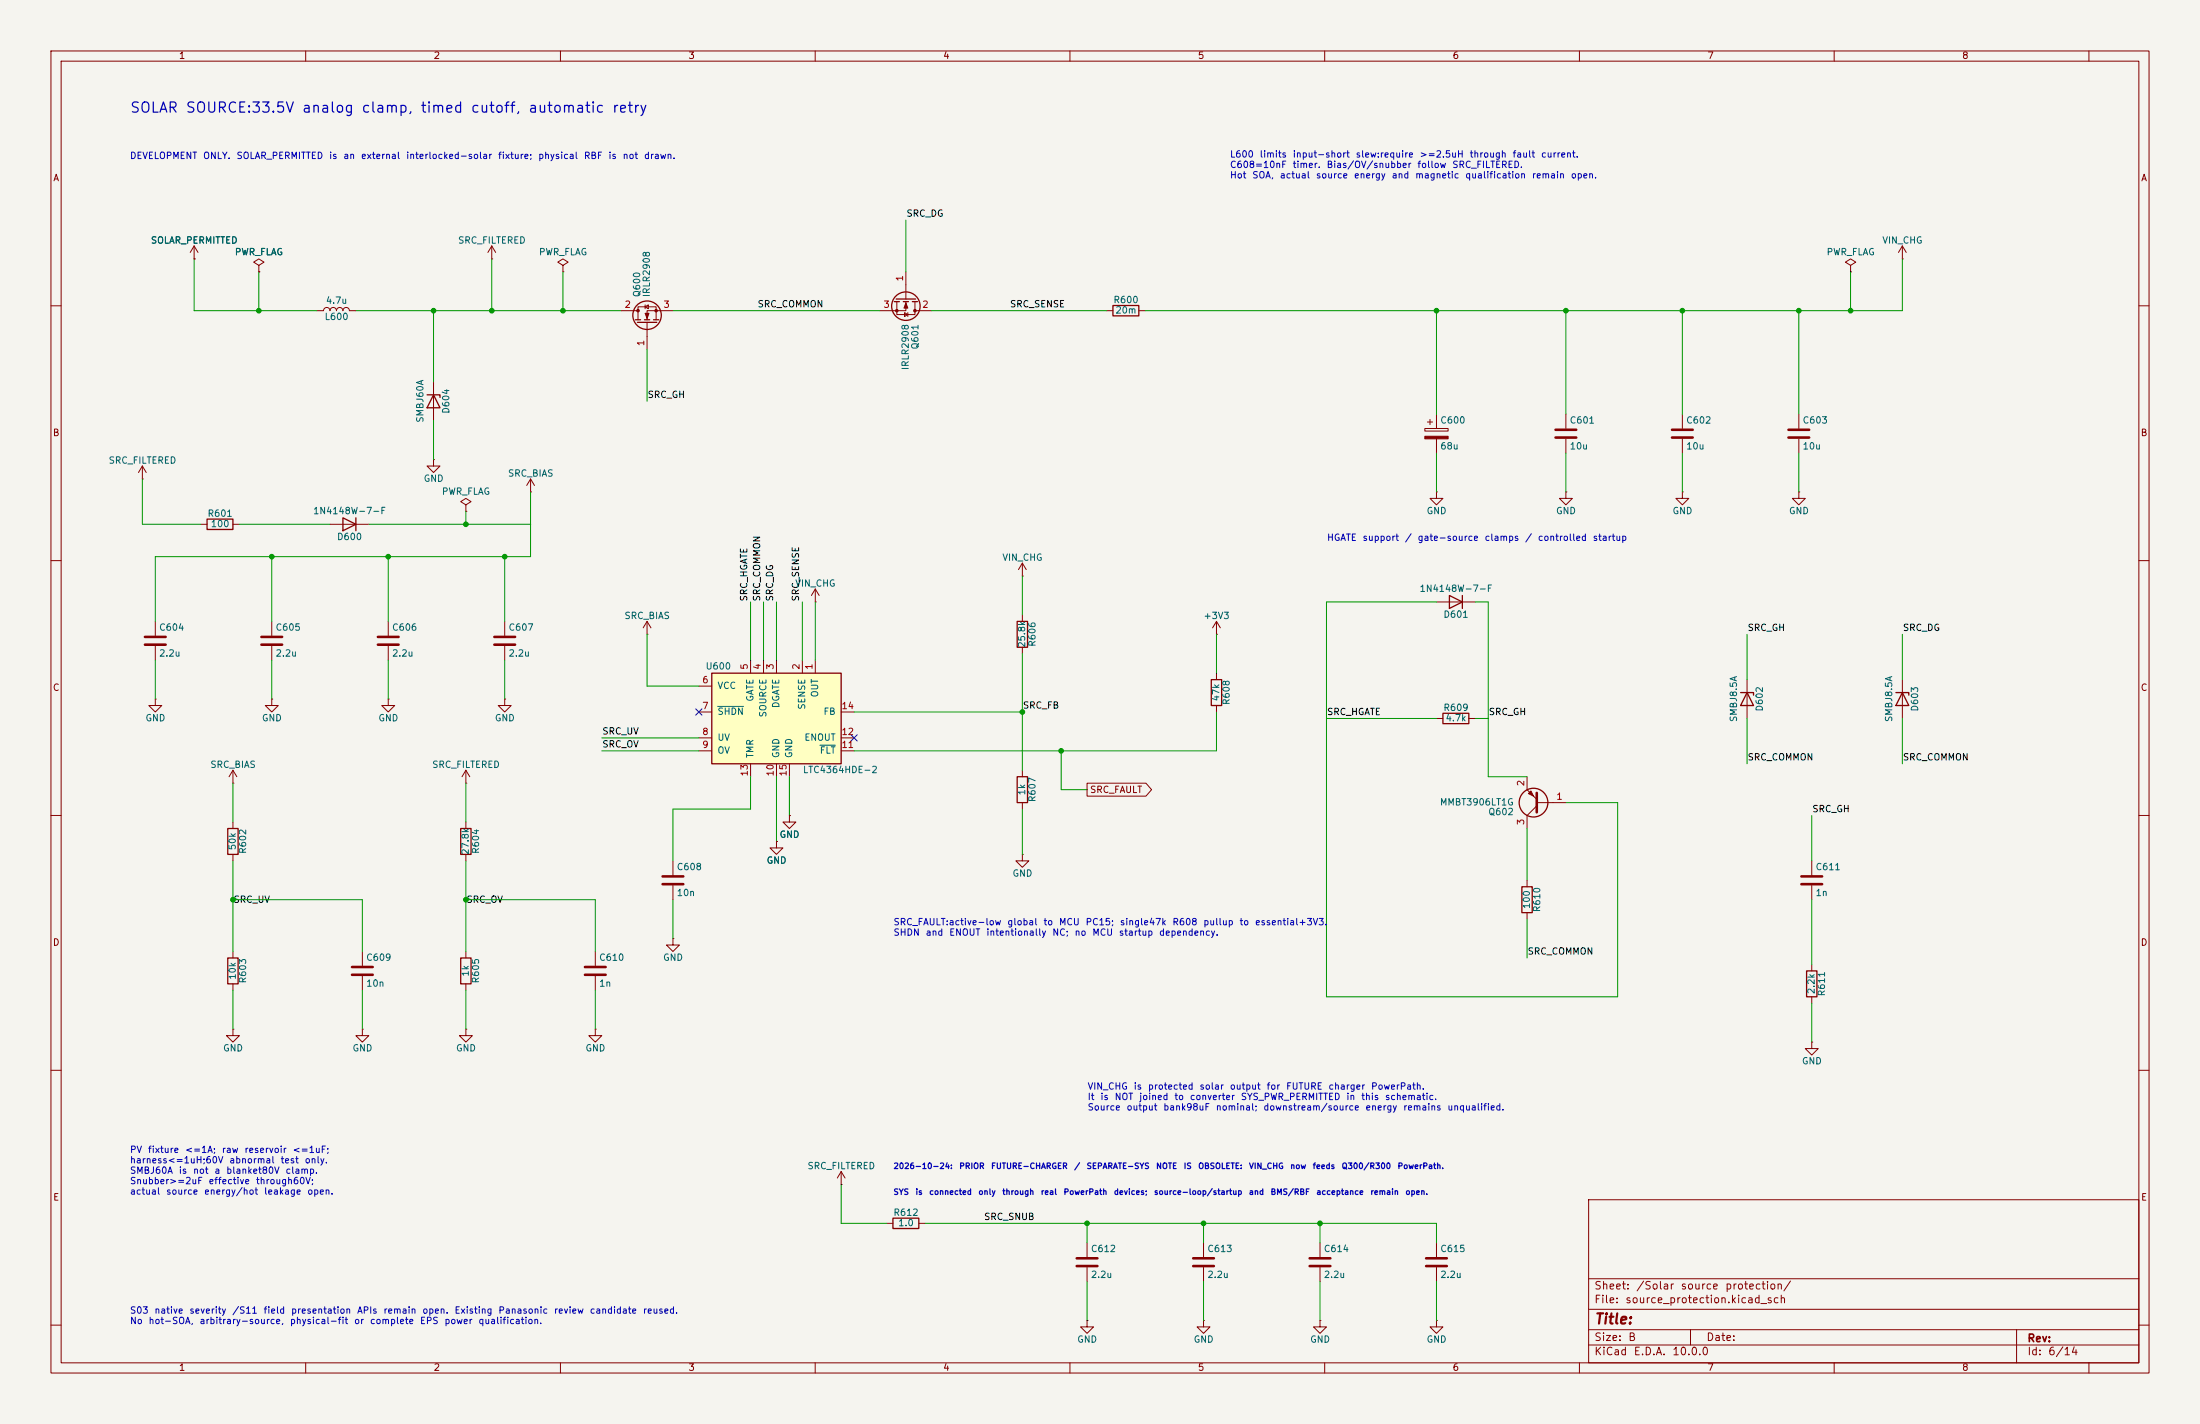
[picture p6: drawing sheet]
<svg xmlns="http://www.w3.org/2000/svg" width="432mm" height="279mm" viewBox="0 0 432 279" stroke-linecap="round" stroke-linejoin="round" font-family="sans-serif">
<path d="M0 0h431.8v279.4h-431.8z" fill="#f5f4ef" stroke="#f5f4ef" stroke-width=".2"/>
<g fill="none" stroke="#840000" stroke-width=".2">
<path d="M10 10h411.8v259.4h-411.8zM12 12h407.8v255.4h-407.8zM60 10v2M110 10v2M160 10v2M210 10v2M260 10v2M310 10v2M360 10v2M410 10v2M38.1 50.8h.1M38.1 48.3l-.8 1.2"/>
<path d="M38.1 48.3l.8 1.2M38.1 48.3v2.5M50.8 52.1l1-.7-1-.6-1 .6 1 .7v1.2M50.8 53.3h.1M96.5 50.8h.1M96.5 48.3l-.7 1.2M96.5 48.3l.8 1.2M96.5 48.3v2.5M110.5 52.1l1-.7-1-.6-1 .6 1 .7v1.2M110.5 53.3h.1M126.6 59.8v.8M363.2 52.1l1-.7-1-.6-1 .6 1 .7v1.2"/>
<path d="M363.2 53.3h.1M373.4 50.8h.1M373.4 48.3v2.5M373.4 48.3l-.8 1.2M373.4 48.3l.7 1.2M10 60h2M62.2 61l1.3-.1a.63 .63 0 0 1 .7-.6 .63 .63 0 0 1 .6 .7v-.1a.63 .63 0 0 1 .6-.6 .63 .63 0 0 1 .6 .7v-.1a.63 .63 0 0 1 .7-.6 .63 .63 0 0 1 .6 .7v-.1a.63 .63 0 0 1 .7-.6 .63 .63 0 0 1 .6 .7h1.2M85.1 74.9v7.7M121.9 61h3.3M125.2 62.7v-2.5h3.6v2.5M126.6 60.2l.7-.4v.8zM127 63.2v5.4"/>
<path d="M132.1 61h-5.1v1.7M419.8 60h2M27.9 94h.1M27.9 91.4l-.7 1.3M27.9 91.4l.8 1.3M27.9 91.4v2.6M85.1 90.2v1.2h1.3l-1.3 1.3-1.3-1.3h1.3M85.1 90.2h.1M91.4 99.1l1.1-.7-1.1-.6-1 .6 1 .7v1.2M104.1 96.5h.1M104.1 94l-.7 1.3M104.1 94l.8 1.3"/>
<path d="M104.1 94v2.5M279.7 84.1h4.5v.5h-4.5zM280.2 82.8h1M280.7 82.3v1M281.9 96.5v1.3h1.3l-1.3 1.3-1.2-1.3h1.2M281.9 96.5h.1M281.9 81.3v2.8M281.9 86.1v2.8M307.3 96.5v1.3h1.3l-1.3 1.3-1.2-1.3h1.2M307.3 96.5h.1M307.3 81.3v2.8M307.3 86.1v2.8"/>
<path d="M330.2 96.5v1.3h1.3l-1.3 1.3-1.3-1.3h1.3M330.2 96.5h.1M330.2 81.3v2.8M330.2 86.1v2.8M353.1 96.5v1.3h1.2l-1.2 1.3-1.3-1.3h1.3M353.1 96.5h.1M353.1 81.3v2.8M353.1 86.1v2.8M10 110h2M39.4 102.9h1.2M45.7 102.9h1.3M64.8 102.9h7.6"/>
<path d="M91.4 100.3h.1M160 118.1h.1M160 115.6v2.5M160 115.6l-.7 1.2M160 115.6l.8 1.2M200.7 113h.1M200.7 110.5v2.5M200.7 110.5l-.8 1.3M200.7 110.5l.7 1.3M281.9 118.1h7.7M419.8 110h2M30.5 137.2v1.2h1.2l-1.2 1.3-1.3-1.3h1.3"/>
<path d="M30.5 137.2h.1M30.5 121.9v2.8M30.5 126.7v2.8M53.3 137.2v1.2h1.3l-1.3 1.3-1.2-1.3h1.2M53.3 137.2h.1M53.3 121.9v2.8M53.3 126.7v2.8M76.2 137.2v1.2h1.3l-1.3 1.3-1.3-1.3h1.3M76.2 137.2h.1M76.2 121.9v2.8M76.2 126.7v2.8M99.1 137.2v1.2h1.2l-1.2 1.3-1.3-1.3h1.3"/>
<path d="M99.1 137.2h.1M99.1 121.9v2.8M99.1 126.7v2.8M200.7 120.7v1.2M200.7 127v1.3M238.8 124.5h.1M238.8 121.9l-.8 1.3M238.8 121.9l.7 1.3M238.8 121.9v2.6M238.8 132.1v1.3M238.8 138.4v1.3M342.9 133.4v7.6"/>
<path d="M373.4 133.4v7.6M10 160h2M45.7 153.7h.1M45.7 151.1l-.7 1.3M45.7 151.1l.8 1.3M45.7 151.1v2.6M91.4 153.7h.1M91.4 151.1v2.6M91.4 151.1l-.7 1.3M91.4 151.1l.8 1.3M200.7 151.1v1.3M200.7 157.5v1.3"/>
<path d="M281.9 141h1.3M288.3 141h1.3M299.7 152.4v2.5l1.9 1.9M301.6 157.5h5.7M301.6 158.1l-1.9 1.9v2.6M419.8 160h2M45.7 161.3v1.3M45.7 167.6v1.3M91.4 161.3v1.3M91.4 167.6v1.3M132.1 168.9v2.8M132.1 173.7v2.8"/>
<path d="M152.4 165.1v1.3h1.3l-1.3 1.2-1.3-1.2h1.3M152.4 165.1h.1M154.9 160v1.3h1.3l-1.3 1.3-1.2-1.3h1.2M154.9 160h.1M200.7 167.6v1.3h1.2l-1.2 1.3-1.3-1.3h1.3M200.7 167.6h.1M299.7 172.7v1.3M299.7 179.1v1.2M355.6 168.9v2.8M355.6 173.7v2.8M45.7 186.7v1.3M45.7 193v1.3"/>
<path d="M71.1 186.7v2.8M71.1 191.5v2.8M91.4 186.7v1.3M91.4 193v1.3M116.8 186.7v2.8M116.8 191.5v2.8M132.1 184.2v1.2h1.2l-1.2 1.3-1.3-1.3h1.3M132.1 184.2h.1M355.6 189.2v1.3M355.6 195.6v1.3M10 210h2M45.7 201.9v1.3h1.3l-1.3 1.3-1.3-1.3h1.3"/>
<path d="M45.7 201.9h.1M71.1 201.9v1.3h1.3l-1.3 1.3-1.3-1.3h1.3M71.1 201.9h.1M91.4 201.9v1.3h1.3l-1.3 1.3-1.2-1.3h1.2M91.4 201.9h.1M116.8 201.9v1.3h1.3l-1.3 1.3-1.2-1.3h1.2M116.8 201.9h.1M355.6 204.5v1.2h1.3l-1.3 1.3-1.3-1.3h1.3M355.6 204.5h.1M419.8 210h2M165.1 232.4h.1M165.1 229.9l-.8 1.2"/>
<path d="M165.1 229.9l.8 1.2M165.1 229.9v2.5M311.8 235.4h108v32h-108zM10 260h2M174 240h1.3M180.3 240h1.3M213.4 259.1v1.3h1.2l-1.2 1.2-1.3-1.2h1.3M213.4 259.1h.1M213.4 243.8v2.8M213.4 248.7v2.8M236.2 259.1v1.3h1.3l-1.3 1.2-1.3-1.2h1.3M236.2 259.1h.1"/>
<path d="M236.2 243.8v2.8M236.2 248.7v2.8M259.1 259.1v1.3h1.2l-1.2 1.2-1.3-1.2h1.3M259.1 259.1h.1M259.1 243.8v2.8M259.1 248.7v2.8M281.9 259.1v1.3h1.3l-1.3 1.2-1.2-1.2h1.2M281.9 259.1h.1M281.9 243.8v2.8M281.9 248.7v2.8M311.8 256.9h108M311.8 250.9h108"/>
<path d="M419.8 260h2M60 267.4v2M110 267.4v2M160 267.4v2M210 267.4v2M260 267.4v2M310 267.4v2M311.8 263.9h108M311.8 260.9h108M331.8 260.9v3M360 267.4v2M395.8 260.9v6.5"/>
<path d="M410 267.4v2"/>
</g>
<g fill="none" stroke="#840000" stroke-width=".25">
<path d="M83.8 77.5h2.6v.5M85.1 77.5l1.3 2.5h-2.6zM124.7 62.7h1M125.1 63.2h3.8M126.5 62.7h1M128.3 62.7h1M40.6 101.9h5.1v2h-5.1zM67.3 101.6l2.5 1.3-2.5 1.2zM69.8 101.6v2.5M284.5 116.8l2.5 1.3-2.5 1.3zM287 116.8v2.6M199.6 121.9h2.1v5.1h-2.1z"/>
<path d="M237.7 133.4h2.1v5h-2.1zM283.2 140h5.1v2h-5.1zM341.6 135.9h2.6v.5M342.9 135.9l1.3 2.5h-2.6zM372.1 135.9h2.5v.5M373.4 135.9l1.2 2.5h-2.5zM199.6 152.4h2.1v5.1h-2.1zM44.7 162.6h2v5h-2zM90.4 162.6h2.1v5h-2.1zM298.7 174h2v5.1h-2zM44.7 188h2v5h-2zM90.4 188h2.1v5h-2.1z"/>
<path d="M354.6 190.5h2v5.1h-2zM175.3 239h5v2h-5z"/>
<circle cx="127" cy="61.8" r="2.79"/>
<circle cx="301" cy="157.5" r="2.82"/>
</g>
<g fill="none" stroke="#840000" stroke-width=".51">
<path d="M305.3 84.3h4.1M305.3 85.9h4.1M328.2 84.3h4M328.2 85.9h4M351 84.3h4.1M351 85.9h4.1M28.4 125h4.1M28.4 126.5h4.1M51.3 125h4.1M51.3 126.5h4.1M74.2 125h4M74.2 126.5h4"/>
<path d="M97 125h4.1M97 126.5h4.1M301.6 155.6v3.8M130 172h4.1M130 173.5h4.1M353.6 172h4M353.6 173.5h4M69.1 189.7h4.1M69.1 191.3h4.1M114.8 189.7h4.1M114.8 191.3h4.1M211.3 246.9h4.1"/>
<path d="M211.3 248.4h4.1M234.2 246.9h4.1M234.2 248.4h4.1M257 246.9h4.1M257 248.4h4.1M279.9 246.9h4.1M279.9 248.4h4.1"/>
</g>
<g fill="#840000" stroke="#840000" stroke-width=".2">
<path d="M300 155.7l.5-.5 .5 1z"/>
<path d="M279.7 85.6h4.5v.5h-4.5z"/>
<path d="M126.6 61.5h.8l-.4 1z"/>
<circle cx="125.2" cy="61" r=".25"/>
<circle cx="128.8" cy="61" r=".25"/>
</g>
<path d="M139.7 132.1h25.4v17.8h-25.4z" fill="#ffffc2"/>
<g fill="none" stroke="#840000" stroke-width=".25">
<path d="M175.5 59.2h1M175.9 58.7h3.8M177.3 59.2h1M179.1 59.2h1M218.4 59.9h5.1v2.1h-5.1zM139.7 132.1h25.4v17.8h-25.4z"/>
<circle cx="177.8" cy="60.1" r="2.79"/>
</g>
<g fill="none" stroke="#840000" stroke-width=".2">
<path d="M38.1 50.8h.1M50.8 53.3h.1M176 59.2v2.5h3.6v-2.5M177.8 59.2v1.8h-5.1M177.8 53.3v5.4M177.5 61.3l.7 .4-.7 .4zM178.2 61.3v.8M179.6 61h3.3M217.2 61h1.2M223.5 61h1.3M127 124.5h.1M127 121.9l-.8 1.3"/>
<path d="M127 121.9l.8 1.3M127 121.9v2.6M137.2 134.6h2.5M137.2 139.7h2.5M147.3 129.5v2.6M149.9 129.5v2.6M152.4 129.5v2.6M157.5 129.5v2.6M160 129.5v2.6M165.1 139.7h2.5M137.2 144.8h2.5M137.2 147.3h2.5"/>
<path d="M147.3 149.9v2.5M152.4 149.9v2.5M154.9 149.9v2.5M165.1 144.8h2.5M165.1 147.3h2.5M213.4 153.7h11.5l1.1 1.2-1.1 1.3h-11.5zM152.4 165.1h.1M154.9 160h.1"/>
</g>
<path d="M140.8 138.6h5.1M160.9 146.2h3.1" fill="none" stroke="#006464" stroke-width=".2"/>
<g fill="#840000" stroke="#840000" stroke-width=".2">
<path d="M177.8 59.4l.4 1.1h-.8z"/>
<circle cx="179.6" cy="61" r=".25"/>
<circle cx="176" cy="61" r=".25"/>
</g>
<g fill="none" stroke="#009600" stroke-width=".2">
<path d="M38.1 50.8v10.2h24.1M50.8 53.3v7.7M96.5 50.8v10.2M110.5 53.3v7.7M177.8 43.2v10.1M363.2 53.3v7.7M373.4 50.8v10.2h-148.6M69.8 61h52.1M85.1 61v13.9M127 68.6v10.1M132.1 61h40.6M182.9 61h34.3"/>
<path d="M281.9 61v20.3M307.3 61v20.3M330.2 61v20.3M353.1 61v20.3M27.9 94v8.9h11.5M85.1 82.6v7.6M104.1 96.5v12.7h-73.6v12.7M281.9 88.9v7.6M307.3 88.9v7.6M330.2 88.9v7.6M353.1 88.9v7.6M47 102.9h17.8"/>
<path d="M53.3 109.2v12.7M72.4 102.9h31.7M76.2 109.2v12.7M91.4 100.3v2.6M99.1 109.2v12.7M147.3 118.1v11.4M149.9 118.1v11.4M152.4 118.1v11.4M157.5 118.1v11.4M160 118.1v11.4M200.7 113v7.7M281.9 118.1h-21.6v77.5h57.2v-38.1h-10.2"/>
<path d="M289.6 118.1h2.5v34.3h7.6M30.5 129.5v7.7M53.3 129.5v7.7M76.2 129.5v7.7M99.1 129.5v7.7M127 124.5v10.1h10.2M167.6 139.7h33.1M200.7 128.3v22.8M238.8 124.5v7.6M238.8 139.7v7.6h-71.2M342.9 124.5v8.9M373.4 124.5v8.9"/>
<path d="M45.7 153.7v7.6M91.4 153.7v7.6M118.1 147.3h19.1M118.1 144.8h19.1M147.3 152.4v6.4h-15.2v10.1M152.4 152.4v12.7M154.9 152.4v7.6M200.7 158.8v8.8M208.3 147.3v7.6h5.1M260.3 141h21.6M289.6 141h2.5M342.9 141v8.9"/>
<path d="M373.4 141v8.9M45.7 168.9v17.8M45.7 176.5h25.4v10.2M91.4 176.5h25.4v10.2M91.4 168.9v17.8M132.1 176.5v7.7M299.7 162.6v10.1M355.6 160v8.9M355.6 176.5v12.7M45.7 194.3v7.6M71.1 194.3v7.6M91.4 194.3v7.6"/>
<path d="M116.8 194.3v7.6M299.7 180.3v7.7M355.6 196.9v7.6M165.1 232.4v7.6h8.9M181.6 240h100.3v3.8M213.4 240v3.8M213.4 251.5v7.6M236.2 240v3.8M236.2 251.5v7.6M259.1 240v3.8M259.1 251.5v7.6M281.9 251.5v7.6"/>
</g>
<path d="M136.6 139.1l1.2 1.2M137.8 139.1l-1.2 1.2M167 144.2l1.2 1.2M168.2 144.2l-1.2 1.2" fill="none" stroke="#000084" stroke-width=".2"/>
<g fill="#009600" stroke="#009600" stroke-width=".2">
<circle cx="45.7" cy="176.5" r=".46"/>
<circle cx="53.3" cy="109.2" r=".46"/>
<circle cx="76.2" cy="109.2" r=".46"/>
<circle cx="99.1" cy="109.2" r=".46"/>
<circle cx="96.5" cy="61" r=".46"/>
<circle cx="110.5" cy="61" r=".46"/>
<circle cx="200.7" cy="139.7" r=".46"/>
<circle cx="91.4" cy="176.5" r=".46"/>
<circle cx="213.4" cy="240" r=".46"/>
<circle cx="236.2" cy="240" r=".46"/>
<circle cx="259.1" cy="240" r=".46"/>
<circle cx="208.3" cy="147.3" r=".46"/>
<circle cx="307.3" cy="61" r=".46"/>
<circle cx="281.9" cy="61" r=".46"/>
<circle cx="330.2" cy="61" r=".46"/>
<circle cx="353.1" cy="61" r=".46"/>
<circle cx="363.2" cy="61" r=".46"/>
<circle cx="85.1" cy="61" r=".46"/>
<circle cx="50.8" cy="61" r=".46"/>
<circle cx="91.4" cy="102.9" r=".46"/>
</g>
<g font-size="2" fill="#0000c2">
<text x="25.4" y="22.6">SOLAR</text>
<text x="36.3" y="22.6">SOURCE:33.5V</text>
<text x="59.1" y="22.6">analog</text>
<text x="70.8" y="22.6">clamp,</text>
<text x="82.4" y="22.6">timed</text>
<text x="92.3" y="22.6">cutoff,</text>
<text x="103.6" y="22.6">automatic</text>
<text x="120" y="22.6">retry</text>
</g>
<text font-size="2" fill="#840000" x="312.8" y="260.3">Title:</text>
<g font-size="1.5" fill="#840000">
<text x="312.8" y="256.1">File:</text>
<text x="312.8" y="253.4">Sheet:</text>
<text x="318.9" y="256.1">source_protection.kicad_sch</text>
<text x="321" y="253.4">/Solar</text>
<text x="329.8" y="253.4">source</text>
<text x="338.5" y="253.4">protection/</text>
<text x="312.8" y="263.5">Size:</text>
<text x="319.5" y="263.5">B</text>
<text x="334.8" y="263.5">Date:</text>
<text x="397.8" y="263.7">Rev:</text>
<text x="312.8" y="266.3">KiCad</text>
<text x="320.5" y="266.3">E.D.A.</text>
<text x="328.1" y="266.3">10.0.0</text>
<text x="397.8" y="266.3">Id:</text>
<text x="401.9" y="266.3">6/14</text>
</g>
<g font-size="1.3" fill="#840000">
<text x="35" y="11.9">1</text>
<text x="85" y="11.9">2</text>
<text x="135" y="11.9">3</text>
<text x="185" y="11.9">4</text>
<text x="235" y="11.9">5</text>
<text x="285" y="11.9">6</text>
<text x="335" y="11.9">7</text>
<text x="385" y="11.9">8</text>
<text x="10.3" y="35.9">A</text>
<text x="420.1" y="35.9">A</text>
<text x="10.3" y="85.9">B</text>
<text x="420.1" y="85.9">B</text>
<text x="10.3" y="135.9">C</text>
<text x="420.1" y="135.9">C</text>
<text x="213.8" y="155.9">SRC_FAULT</text>
<text x="10.3" y="185.9">D</text>
<text x="420.1" y="185.9">D</text>
<text x="10.3" y="235.9">E</text>
<text x="420.1" y="235.9">E</text>
<text x="35" y="269.3">1</text>
<text x="85" y="269.3">2</text>
<text x="135" y="269.3">3</text>
<text x="185" y="269.3">4</text>
<text x="235" y="269.3">5</text>
<text x="285" y="269.3">6</text>
<text x="335" y="269.3">7</text>
<text x="385" y="269.3">8</text>
</g>
<g font-size="1.3" fill="#0000c2">
<text x="25.4" y="31.5">DEVELOPMENT</text>
<text x="39.8" y="31.5">ONLY.</text>
<text x="46.3" y="31.5">SOLAR_PERMITTED</text>
<text x="64.5" y="31.5">is</text>
<text x="67.3" y="31.5">an</text>
<text x="70.7" y="31.5">external</text>
<text x="79.6" y="31.5">interlocked-solar</text>
<text x="97.6" y="31.5">fixture;</text>
<text x="105.5" y="31.5">physical</text>
<text x="114.5" y="31.5">RBF</text>
<text x="119.3" y="31.5">is</text>
<text x="122.1" y="31.5">not</text>
<text x="126.3" y="31.5">drawn.</text>
<text x="241.3" y="31.2">L600</text>
<text x="241.3" y="33.3">C608=10nF</text>
<text x="241.3" y="35.3">Hot</text>
<text x="245.7" y="35.3">SOA,</text>
<text x="247.1" y="31.2">limits</text>
<text x="251.1" y="35.3">actual</text>
<text x="253.6" y="33.3">timer.</text>
<text x="253.6" y="31.2">input-short</text>
<text x="258.2" y="35.3">source</text>
<text x="260.3" y="33.3">Bias/OV/snubber</text>
<text x="265.6" y="35.3">energy</text>
<text x="266" y="31.2">slew:require</text>
<text x="273" y="35.3">and</text>
<text x="277.7" y="35.3">magnetic</text>
<text x="278.1" y="33.3">follow</text>
<text x="278.5" y="31.2">&gt;=2.5uH</text>
<text x="284.9" y="33.3">SRC_FILTERED.</text>
<text x="287.5" y="35.3">qualification</text>
<text x="288.3" y="31.2">through</text>
<text x="296.8" y="31.2">fault</text>
<text x="300.6" y="35.3">remain</text>
<text x="302.4" y="31.2">current.</text>
<text x="308.2" y="35.3">open.</text>
<text x="260.3" y="106.4">HGATE</text>
<text x="267.3" y="106.4">support</text>
<text x="275.6" y="106.4">/</text>
<text x="278.1" y="106.4">gate-source</text>
<text x="291.3" y="106.4">clamps</text>
<text x="299.2" y="106.4">/</text>
<text x="301.7" y="106.4">controlled</text>
<text x="312.5" y="106.4">startup</text>
<text x="175.3" y="181.9">SRC_FAULT:active-low</text>
<text x="175.3" y="183.9">SHDN</text>
<text x="181.6" y="183.9">and</text>
<text x="186.2" y="183.9">ENOUT</text>
<text x="193.5" y="183.9">intentionally</text>
<text x="197.6" y="181.9">global</text>
<text x="204.7" y="181.9">to</text>
<text x="206.4" y="183.9">NC;</text>
<text x="207.7" y="181.9">MCU</text>
<text x="210.8" y="183.9">no</text>
<text x="213" y="181.9">PC15;</text>
<text x="214.3" y="183.9">MCU</text>
<text x="219.5" y="183.9">startup</text>
<text x="219.7" y="181.9">single47k</text>
<text x="227.4" y="183.9">dependency.</text>
<text x="230" y="181.9">R608</text>
<text x="236.1" y="181.9">pullup</text>
<text x="243.2" y="181.9">to</text>
<text x="246.2" y="181.9">essential+3V3.</text>
<text x="213.4" y="214.1">VIN_CHG</text>
<text x="222.4" y="214.1">is</text>
<text x="225.2" y="214.1">protected</text>
<text x="235.3" y="214.1">solar</text>
<text x="241.3" y="214.1">output</text>
<text x="248.5" y="214.1">for</text>
<text x="252.3" y="214.1">FUTURE</text>
<text x="260.6" y="214.1">charger</text>
<text x="269" y="214.1">PowerPath.</text>
<text x="213.4" y="216.1">It</text>
<text x="213.4" y="218.2">Source</text>
<text x="215.9" y="216.1">is</text>
<text x="218.7" y="216.1">NOT</text>
<text x="221" y="218.2">output</text>
<text x="223.5" y="216.1">joined</text>
<text x="228.2" y="218.2">bank98uF</text>
<text x="230.4" y="216.1">to</text>
<text x="233.4" y="216.1">converter</text>
<text x="238.5" y="218.2">nominal;</text>
<text x="243.4" y="216.1">SYS_PWR_PERMITTED</text>
<text x="247.9" y="218.2">downstream/source</text>
<text x="264.1" y="216.1">in</text>
<text x="267.1" y="216.1">this</text>
<text x="267.9" y="218.2">energy</text>
<text x="271.7" y="216.1">schematic.</text>
<text x="275.3" y="218.2">remains</text>
<text x="284" y="218.2">unqualified.</text>
<text x="25.4" y="226.5">PV</text>
<text x="28.9" y="226.5">fixture</text>
<text x="36.2" y="226.5">&lt;=1A;</text>
<text x="43.4" y="226.5">raw</text>
<text x="47.9" y="226.5">reservoir</text>
<text x="57.3" y="226.5">&lt;=1uF;</text>
<text x="25.4" y="228.6">harness&lt;=1uH;60V</text>
<text x="25.4" y="230.6">SMBJ60A</text>
<text x="25.4" y="232.7">Snubber&gt;=2uF</text>
<text x="35" y="230.6">is</text>
<text x="37.8" y="230.6">not</text>
<text x="40.8" y="232.7">effective</text>
<text x="42" y="230.6">a</text>
<text x="44.3" y="230.6">blanket80V</text>
<text x="44.9" y="228.6">abnormal</text>
<text x="50.1" y="232.7">through60V;</text>
<text x="55" y="228.6">test</text>
<text x="55.9" y="230.6">clamp.</text>
<text x="59.7" y="228.6">only.</text>
<text x="25.4" y="234.7">actual</text>
<text x="32.5" y="234.7">source</text>
<text x="40" y="234.7">energy/hot</text>
<text x="51.7" y="234.7">leakage</text>
<text x="60.2" y="234.7">open.</text>
<text x="25.4" y="258.1">S03</text>
<text x="25.4" y="260.1">No</text>
<text x="29.1" y="260.1">hot-SOA,</text>
<text x="30.2" y="258.1">native</text>
<text x="37.1" y="258.1">severity</text>
<text x="39.1" y="260.1">arbitrary-source,</text>
<text x="45.5" y="258.1">/S11</text>
<text x="51.6" y="258.1">field</text>
<text x="56.8" y="260.1">physical-fit</text>
<text x="57" y="258.1">presentation</text>
<text x="69.4" y="260.1">or</text>
<text x="70" y="258.1">APIs</text>
<text x="72.5" y="260.1">complete</text>
<text x="75.1" y="258.1">remain</text>
<text x="82.3" y="260.1">EPS</text>
<text x="82.8" y="258.1">open.</text>
<text x="87.1" y="260.1">power</text>
<text x="89.1" y="258.1">Existing</text>
<text x="93.8" y="260.1">qualification.</text>
<text x="97.7" y="258.1">Panasonic</text>
<text x="108.6" y="258.1">review</text>
<text x="115.6" y="258.1">candidate</text>
<text x="126.1" y="258.1">reused.</text>
</g>
<g font-size="1.3" fill="#0f0f0f">
<text x="177.8" y="42.8">SRC_DG</text>
<text x="148.6" y="60.6">SRC_COMMON</text>
<text x="198.1" y="60.6">SRC_SENSE</text>
<text x="127" y="78.4">SRC_GH</text>
<text x="147" y="118.1" transform="rotate(-90 147 118.1)">SRC_HGATE</text>
<text x="149.5" y="118.1" transform="rotate(-90 149.5 118.1)">SRC_COMMON</text>
<text x="152.1" y="118.1" transform="rotate(-90 152.1 118.1)">SRC_DG</text>
<text x="157.1" y="118.1" transform="rotate(-90 157.1 118.1)">SRC_SENSE</text>
<text x="342.9" y="124.1">SRC_GH</text>
<text x="373.4" y="124.1">SRC_DG</text>
<text x="200.7" y="139.4">SRC_FB</text>
<text x="260.3" y="140.6">SRC_HGATE</text>
<text x="292.1" y="140.6">SRC_GH</text>
<text x="118.1" y="144.4">SRC_UV</text>
<text x="118.1" y="147">SRC_OV</text>
<text x="342.9" y="149.5">SRC_COMMON</text>
<text x="373.4" y="149.5">SRC_COMMON</text>
<text x="355.6" y="159.7">SRC_GH</text>
<text x="45.7" y="177.5">SRC_UV</text>
<text x="91.4" y="177.5">SRC_OV</text>
<text x="299.7" y="187.6">SRC_COMMON</text>
<text x="193" y="239.7">SRC_SNUB</text>
</g>
<g font-size="1.3" fill="#006464">
<text x="29.5" y="48.1">SOLAR_PERMITTED</text>
<text x="46" y="50.4">PWR_FLAG</text>
<text x="89.8" y="48.1">SRC_FILTERED</text>
<text x="105.7" y="50.4">PWR_FLAG</text>
<text x="358.4" y="50.4">PWR_FLAG</text>
<text x="369.3" y="48.1">VIN_CHG</text>
<text x="63.9" y="59.9">4.7u</text>
<text x="126" y="58.4" transform="rotate(-90 126 58.4)">Q600</text>
<text x="127.9" y="58.4" transform="rotate(-90 127.9 58.4)">IRLR2908</text>
<text x="218.4" y="59.8">R600</text>
<text x="63.6" y="63.1">L600</text>
<text x="218.8" y="61.8">20m</text>
<text x="180.6" y="68.7" transform="rotate(-90 180.6 68.7)">Q601</text>
<text x="178.7" y="72.7" transform="rotate(-90 178.7 72.7)">IRLR2908</text>
<text x="83.4" y="83" transform="rotate(-90 83.4 83)">SMBJ60A</text>
<text x="88.5" y="81.3" transform="rotate(-90 88.5 81.3)">D604</text>
<text x="282.6" y="83.4">C600</text>
<text x="308" y="83.4">C601</text>
<text x="330.8" y="83.4">C602</text>
<text x="353.7" y="83.4">C603</text>
<text x="282.6" y="88.5">68u</text>
<text x="308" y="88.5">10u</text>
<text x="330.8" y="88.5">10u</text>
<text x="353.7" y="88.5">10u</text>
<text x="21.2" y="91.3">SRC_FILTERED</text>
<text x="83.1" y="94.8">GND</text>
<text x="99.6" y="93.8">SRC_BIAS</text>
<text x="40.6" y="101.7">R601</text>
<text x="61.3" y="101.2">1N4148W-7-F</text>
<text x="86.6" y="97.4">PWR_FLAG</text>
<text x="279.9" y="101.2">GND</text>
<text x="305.3" y="101.2">GND</text>
<text x="328.2" y="101.2">GND</text>
<text x="351" y="101.2">GND</text>
<text x="41.3" y="103.7">100</text>
<text x="66" y="106.3">D600</text>
<text x="196.6" y="110.3">VIN_CHG</text>
<text x="156" y="115.4">VIN_CHG</text>
<text x="278.5" y="116.4">1N4148W-7-F</text>
<text x="31.1" y="124.1">C604</text>
<text x="54" y="124.1">C605</text>
<text x="76.8" y="124.1">C606</text>
<text x="99.7" y="124.1">C607</text>
<text x="122.5" y="121.8">SRC_BIAS</text>
<text x="236.1" y="121.8">+3V3</text>
<text x="283.2" y="121.5">D601</text>
<text x="31.1" y="129.1">2.2u</text>
<text x="54" y="129.1">2.2u</text>
<text x="76.8" y="129.1">2.2u</text>
<text x="99.7" y="129.1">2.2u</text>
<text x="138.4" y="131.7">U600</text>
<text x="201.5" y="127.2" transform="rotate(-90 201.5 127.2)">25.8k</text>
<text x="203.6" y="127" transform="rotate(-90 203.6 127)">R606</text>
<text x="140.7" y="135.5">VCC</text>
<text x="148.2" y="137.8" transform="rotate(-90 148.2 137.8)">GATE</text>
<text x="160.9" y="136.9" transform="rotate(-90 160.9 136.9)">OUT</text>
<text x="239.6" y="137.7" transform="rotate(-90 239.6 137.7)">47k</text>
<text x="28.4" y="141.8">GND</text>
<text x="51.3" y="141.8">GND</text>
<text x="74.2" y="141.8">GND</text>
<text x="97" y="141.8">GND</text>
<text x="140.7" y="140.6">SHDN</text>
<text x="150.7" y="140.9" transform="rotate(-90 150.7 140.9)">SOURCE</text>
<text x="153.3" y="139" transform="rotate(-90 153.3 139)">DGATE</text>
<text x="158.3" y="139.3" transform="rotate(-90 158.3 139.3)">SENSE</text>
<text x="161.5" y="140.6">FB</text>
<text x="241.7" y="138.4" transform="rotate(-90 241.7 138.4)">R608</text>
<text x="283.2" y="139.8">R609</text>
<text x="283.6" y="141.8">4.7k</text>
<text x="341.2" y="141.8" transform="rotate(-90 341.2 141.8)">SMBJ8.5A</text>
<text x="346.3" y="139.7" transform="rotate(-90 346.3 139.7)">D602</text>
<text x="371.7" y="141.8" transform="rotate(-90 371.7 141.8)">SMBJ8.5A</text>
<text x="376.8" y="139.7" transform="rotate(-90 376.8 139.7)">D603</text>
<text x="140.7" y="145.6">UV</text>
<text x="140.7" y="148.2">OV</text>
<text x="148.2" y="148.8" transform="rotate(-90 148.2 148.8)">TMR</text>
<text x="153.3" y="148.8" transform="rotate(-90 153.3 148.8)">GND</text>
<text x="155.8" y="148.8" transform="rotate(-90 155.8 148.8)">GND</text>
<text x="157.8" y="145.6">ENOUT</text>
<text x="160.8" y="148.2">FLT</text>
<text x="41.2" y="151">SRC_BIAS</text>
<text x="84.7" y="151">SRC_FILTERED</text>
<text x="157.5" y="152">LTC4364HDE-2</text>
<text x="201.5" y="156.2" transform="rotate(-90 201.5 156.2)">1k</text>
<text x="203.6" y="157.5" transform="rotate(-90 203.6 157.5)">R607</text>
<text x="282.5" y="158.3">MMBT3906LT1G</text>
<text x="292" y="160.2">Q602</text>
<text x="46.6" y="166.9" transform="rotate(-90 46.6 166.9)">50k</text>
<text x="48.6" y="167.7" transform="rotate(-90 48.6 167.7)">R602</text>
<text x="92.3" y="167.8" transform="rotate(-90 92.3 167.8)">27.8k</text>
<text x="94.3" y="167.7" transform="rotate(-90 94.3 167.7)">R604</text>
<text x="152.9" y="164.7">GND</text>
<text x="132.7" y="171">C608</text>
<text x="150.4" y="169.8">GND</text>
<text x="198.6" y="172.3">GND</text>
<text x="356.2" y="171">C611</text>
<text x="132.7" y="176.1">10n</text>
<text x="300.6" y="178.4" transform="rotate(-90 300.6 178.4)">100</text>
<text x="302.6" y="179.1" transform="rotate(-90 302.6 179.1)">R610</text>
<text x="356.2" y="176.1">1n</text>
<text x="71.8" y="188.8">C609</text>
<text x="92.3" y="191.7" transform="rotate(-90 92.3 191.7)">1k</text>
<text x="117.5" y="188.8">C610</text>
<text x="130" y="188.8">GND</text>
<text x="46.6" y="192.3" transform="rotate(-90 46.6 192.3)">10k</text>
<text x="48.6" y="193.1" transform="rotate(-90 48.6 193.1)">R603</text>
<text x="71.8" y="193.9">10n</text>
<text x="94.3" y="193.1" transform="rotate(-90 94.3 193.1)">R605</text>
<text x="117.5" y="193.9">1n</text>
<text x="356.5" y="195.2" transform="rotate(-90 356.5 195.2)">2.2k</text>
<text x="358.5" y="195.6" transform="rotate(-90 358.5 195.6)">R611</text>
<text x="43.7" y="206.6">GND</text>
<text x="69.1" y="206.6">GND</text>
<text x="89.4" y="206.6">GND</text>
<text x="114.8" y="206.6">GND</text>
<text x="353.6" y="209.1">GND</text>
<text x="158.4" y="229.7">SRC_FILTERED</text>
<text x="175.2" y="238.9">R612</text>
<text x="176.2" y="240.9">1.0</text>
<text x="214" y="246">C612</text>
<text x="236.9" y="246">C613</text>
<text x="259.7" y="246">C614</text>
<text x="282.6" y="246">C615</text>
<text x="214" y="251.1">2.2u</text>
<text x="236.9" y="251.1">2.2u</text>
<text x="259.7" y="251.1">2.2u</text>
<text x="282.6" y="251.1">2.2u</text>
<text x="211.3" y="263.8">GND</text>
<text x="234.2" y="263.8">GND</text>
<text x="257" y="263.8">GND</text>
<text x="279.9" y="263.8">GND</text>
</g>
<g font-size="1.3" fill="#a90000">
<text x="177.5" y="55.3" transform="rotate(-90 177.5 55.3)">1</text>
<text x="122.5" y="60.7">2</text>
<text x="130.1" y="60.7">3</text>
<text x="173.3" y="60.7">3</text>
<text x="180.9" y="60.7">2</text>
<text x="126.7" y="68" transform="rotate(-90 126.7 68)">1</text>
<text x="147.1" y="131.5" transform="rotate(-90 147.1 131.5)">5</text>
<text x="149.6" y="131.5" transform="rotate(-90 149.6 131.5)">4</text>
<text x="152.1" y="131.5" transform="rotate(-90 152.1 131.5)">3</text>
<text x="157.2" y="131.5" transform="rotate(-90 157.2 131.5)">2</text>
<text x="159.8" y="131.5" transform="rotate(-90 159.8 131.5)">1</text>
<text x="137.7" y="134.4">6</text>
<text x="137.7" y="139.4">7</text>
<text x="165.1" y="139.4">14</text>
<text x="137.7" y="144.5">8</text>
<text x="137.7" y="147.1">9</text>
<text x="165.1" y="147.1">11</text>
<text x="165.1" y="144.5">12</text>
<text x="147.1" y="152.4" transform="rotate(-90 147.1 152.4)">13</text>
<text x="152.1" y="152.4" transform="rotate(-90 152.1 152.4)">10</text>
<text x="154.7" y="152.4" transform="rotate(-90 154.7 152.4)">15</text>
<text x="299.5" y="154.4" transform="rotate(-90 299.5 154.4)">2</text>
<text x="299.5" y="162" transform="rotate(-90 299.5 162)">3</text>
<text x="305.4" y="157.2">1</text>
</g>
<g font-size="1.1" fill="#0000c2">
<text x="175.3" y="229.6">2026-10-24:</text>
<text x="188.2" y="229.6">PRIOR</text>
<text x="194.4" y="229.6">FUTURE-CHARGER</text>
<text x="210.7" y="229.6">/</text>
<text x="213.2" y="229.6">SEPARATE-SYS</text>
<text x="226.8" y="229.6">NOTE</text>
<text x="232.2" y="229.6">IS</text>
<text x="235.1" y="229.6">OBSOLETE:</text>
<text x="245" y="229.6">VIN_CHG</text>
<text x="253.1" y="229.6">now</text>
<text x="257.6" y="229.6">feeds</text>
<text x="263.2" y="229.6">Q300/R300</text>
<text x="274.2" y="229.6">PowerPath.</text>
<text x="175.3" y="234.7">SYS</text>
<text x="179.6" y="234.7">is</text>
<text x="182.3" y="234.7">connected</text>
<text x="191.9" y="234.7">only</text>
<text x="196.6" y="234.7">through</text>
<text x="204.2" y="234.7">real</text>
<text x="208.6" y="234.7">PowerPath</text>
<text x="218.5" y="234.7">devices;</text>
<text x="226.4" y="234.7">source-loop/startup</text>
<text x="245" y="234.7">and</text>
<text x="249.3" y="234.7">BMS/RBF</text>
<text x="258.3" y="234.7">acceptance</text>
<text x="268.9" y="234.7">remain</text>
<text x="275.7" y="234.7">open.</text>
</g>
</svg>
